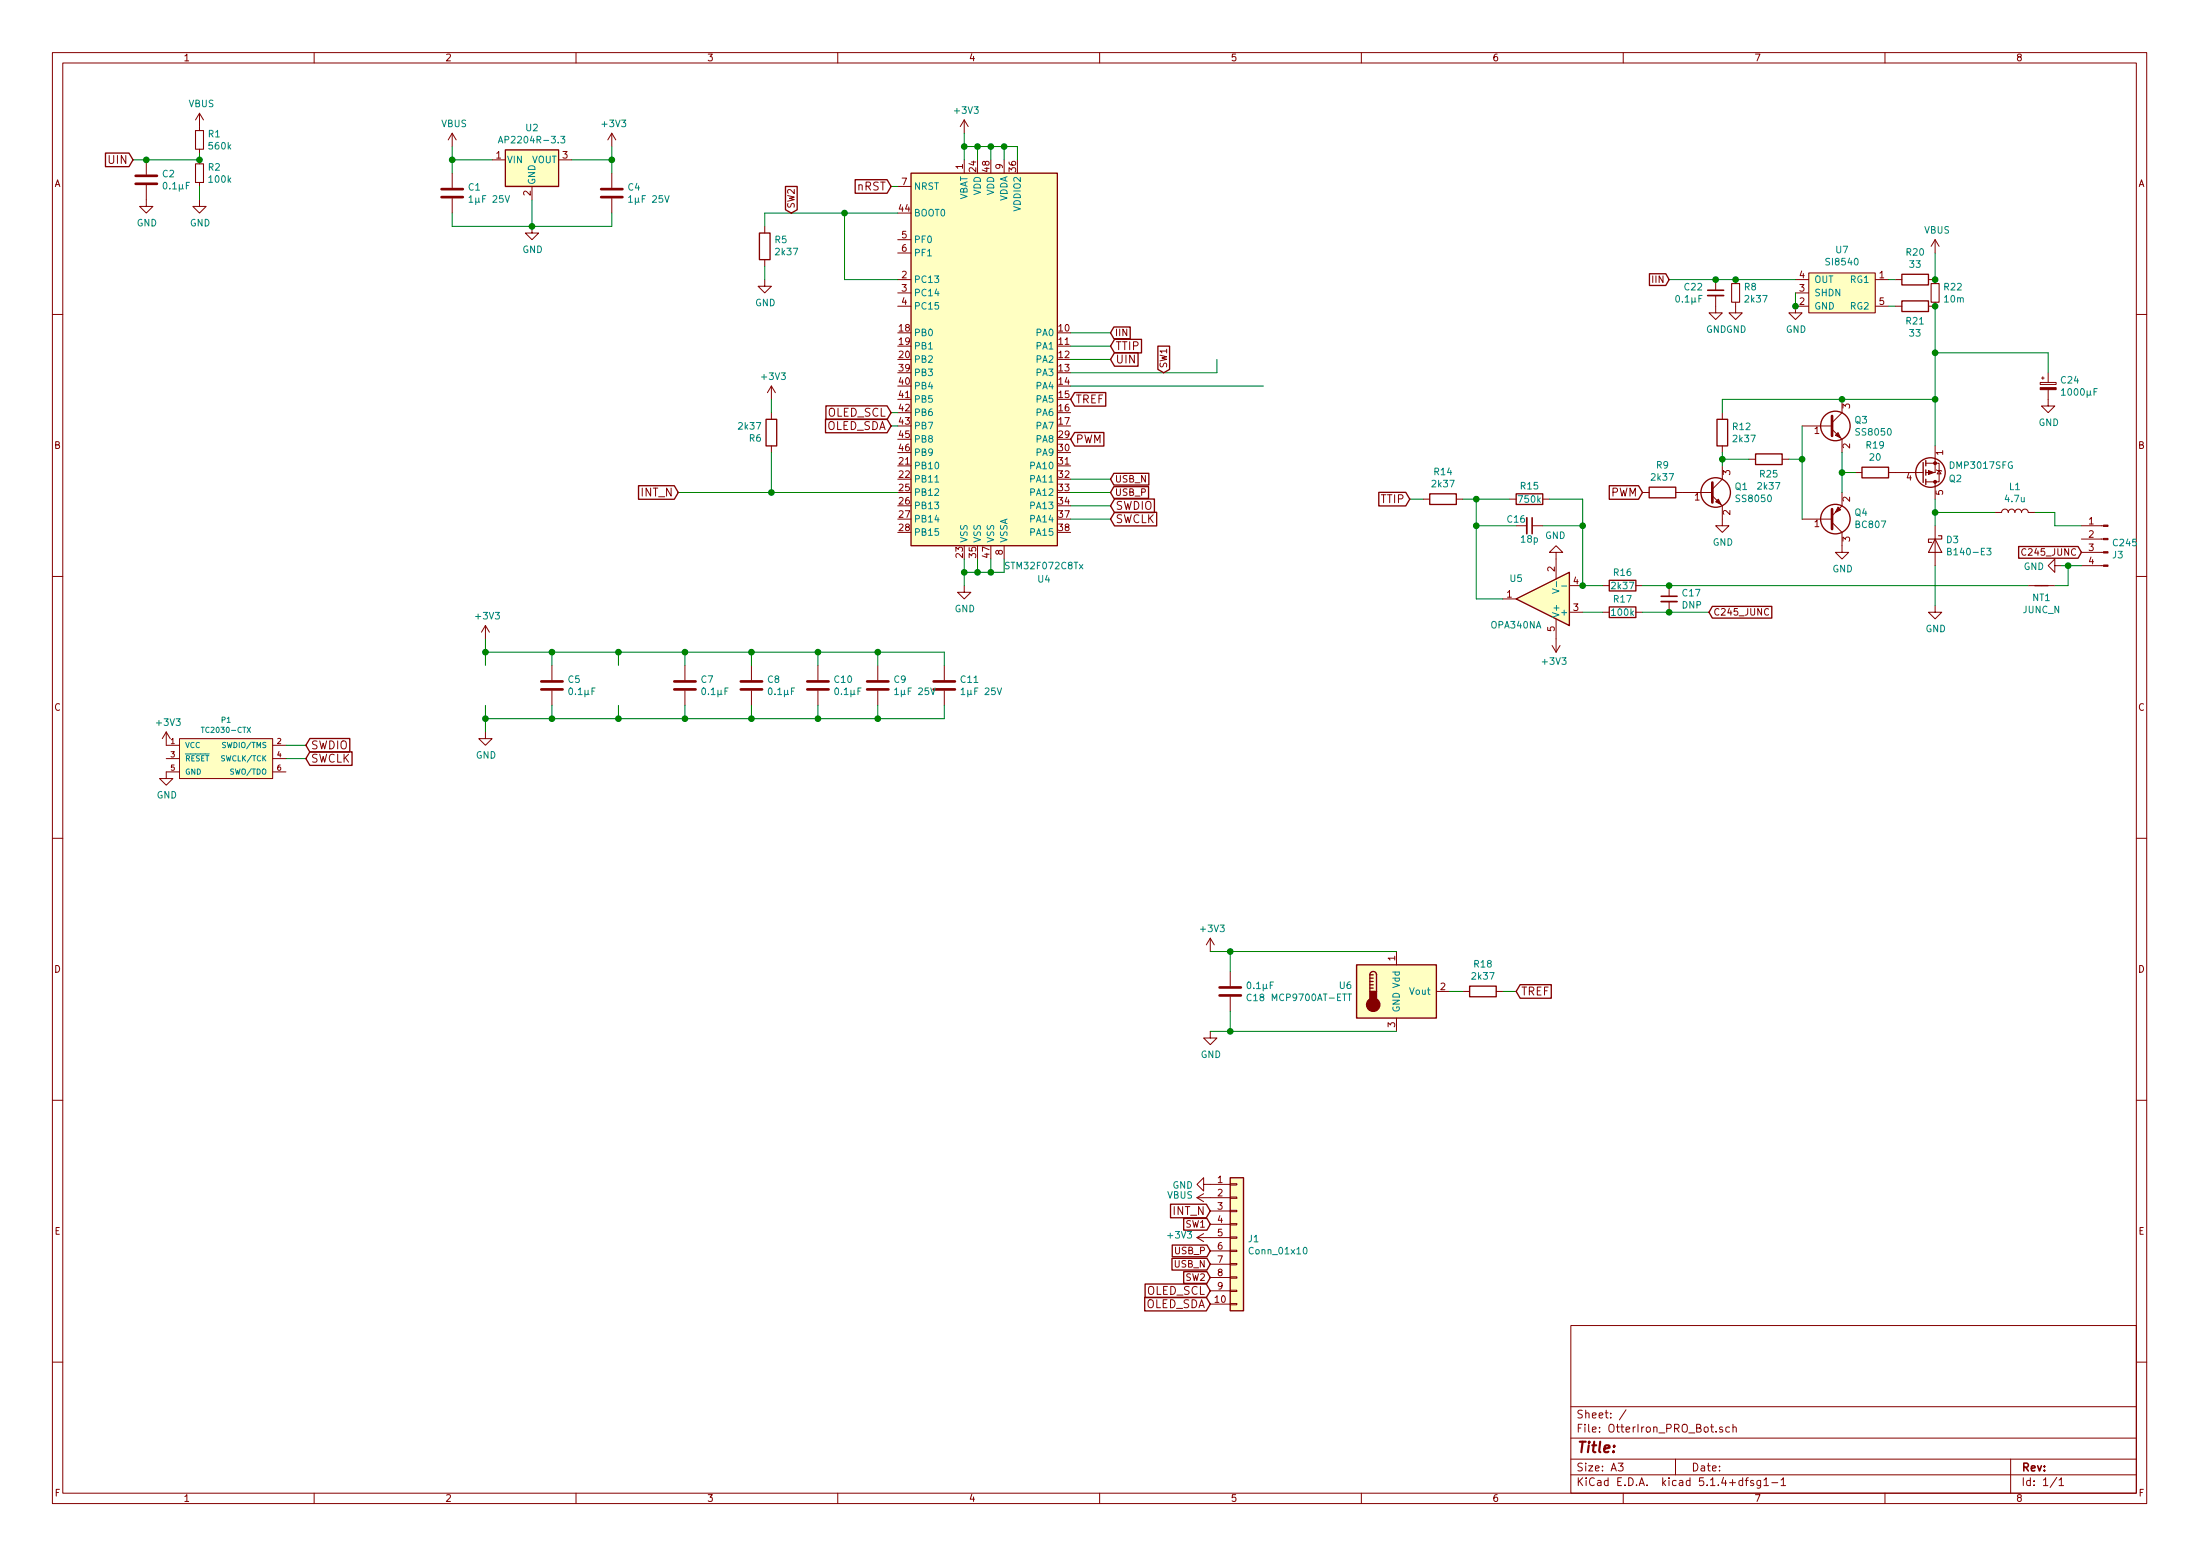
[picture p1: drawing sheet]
<svg xmlns="http://www.w3.org/2000/svg" width="420mm" height="297mm" viewBox="0 0 420 297" stroke-linecap="round" stroke-linejoin="round" font-family="sans-serif">
<g fill="none" stroke="#840000" stroke-width=".19">
<path d="M10 10h400v277h-400zM12 12h396v273.1h-396zM60 10v2M110 10v2M160 10v2M210 10v2M260 10v2M310 10v2M360 10v2M27.9 35.3v4.1h1.3l-1.3 1.3-1.2-1.3h1.2M27.9 30.5v2.8M38.1 38.1v1.3h1.3l-1.3 1.3-1.3-1.3h1.3"/>
<path d="M38.1 21.6v3.3M38.1 28.5v.7M38.1 30.5v.8M38.1 34.8v.8M38.1 21.6l-.8 1.3M38.1 21.6l.8 1.3M86.4 25.4l-.8 1.3M86.4 25.4v2.6M86.4 33.1v2.8M86.4 37.9v2.8M86.4 25.4l.7 1.3M94 30.5h2.5"/>
<path d="M101.6 35.6v2.5M106.7 30.5h2.5M116.8 25.4v2.6M116.8 33.1v2.8M116.8 37.9v2.8M116.8 25.4l-.7 1.3M116.8 25.4l.8 1.3M171.4 35.6h2.6M184.1 22.9l-.7 1.3M184.1 22.9v2.5M184.1 30.5v2.6M184.1 22.9l.8 1.3"/>
<path d="M191.8 30.5v2.6M101.6 43.2v1.3h1.3l-1.3 1.3-1.3-1.3h1.3M146 53.4v1.2h1.3l-1.3 1.3-1.2-1.3h1.2M146 43.2v1.3M146 49.6v1.2M171.4 58.5h2.6M171.4 53.4h2.6M171.4 55.9h2.6M171.4 45.8h2.6M171.4 48.3h2.6M327.7 56.4v3.3h1.2l-1.2 1.3-1.3-1.3h1.3M327.7 53.4v2"/>
<path d="M331.5 57.7v2h1.2l-1.2 1.3-1.3-1.3h1.3M331.5 53.4v.7M342.9 53.4h2.5M342.9 55.9h2.5M345.4 52.1h12.7v7.6h-12.7zM345.4 58.5h-2.5v1.2h1.3l-1.3 1.3-1.3-1.3h1.3M358.1 58.5h2.6M358.1 53.4h2.6M361.9 58.5h1.3M361.9 53.4h1.3M368.3 53.4h1.3v.7M369.6 57.7v.8h-1.3"/>
<path d="M369.6 45.8v2.5M369.6 45.8l-.8 1.2M369.6 45.8l.7 1.2M10 60h2M147.3 73.7v2.5M147.3 78.8v1.2M147.3 73.7l-.7 1.3M147.3 73.7l.8 1.3M328.9 78.8v1.2M351.8 76.2v2.6l-1.9 1.9M389.6 73h3.1v.4h-3.1zM389.9 72.2h.5"/>
<path d="M390.1 71.9v.5M391.2 74.4v3.1h1.2l-1.2 1.3-1.3-1.3h1.3M391.2 71.2v1.8M408 60h2M147.3 85.1v1.3M271.8 95.3h1.2M278.1 95.3h1.3M288.3 95.3h1.3M294.6 95.3h1.3M313.7 94h1.3M320 94h7M327 94.7l1.9 1.9v3.8h1.3l-1.3 1.2-1.2-1.2h1.2"/>
<path d="M328.9 85.1v1.3M328.9 88.9v2.6l-1.9 1.9M334 87.7h1.3M340.4 87.7h1.2M344.2 81.3h5.7M344.2 99.1h5.7M349.9 82l1.9 1.9v2.5M349.9 99.7l1.9 1.9v3.8h1.3l-1.3 1.3-1.3-1.3h1.3M351.8 94v2.6l-1.9 1.9M354.3 90.2h1.3M360.7 90.2h6.6M367.8 88.4h2.5v3.6h-.7"/>
<path d="M367.8 92h1.8M369.6 85.1v5.1h-1.8M369.6 92v3.3M369.8 89.7l1 .3M370.3 89.8l.4 .7h-.7zM381 97.8h1.3a.63 .63 0 0 1 .6-.6 .63 .63 0 0 1 .6 .6 .63 .63 0 0 1 .7-.6 .63 .63 0 0 1 .6 .6 .63 .63 0 0 1 .6-.6 .63 .63 0 0 1 .7 .6 .63 .63 0 0 1 .6-.6 .63 .63 0 0 1 .6 .6h1.3M10 110h2M92.7 119.4l-.8 1.3M92.7 119.4v2.6M92.7 119.4l.8 1.3M184.1 111.8v1.3h1.3l-1.3 1.2-1.2-1.2h1.2M191.8 104.2v2.5"/>
<path d="M287 114.3h2.6M292.6 100.4h2M297.2 105.4h1.2l-1.2-1.2-1.3 1.2h1.3v5.1M297.2 118.1v6.4M299.7 111.8h2.6M299.7 116.9h2.6M306.1 111.8h1.2M306.1 116.9h1.2M312.4 111.8h1.3M312.4 116.9h1.3M318.8 111.8v2M318.8 114.8v2.1"/>
<path d="M337.8 116.3a.6 .6 0 0 0-.9 .4 .6 .6 0 0 0 .6 .7l.3-.1M369.6 115.6v1.3h1.2l-1.2 1.2-1.3-1.2h1.3M369.6 100.4v7.6M386.9 104.9a.6 .6 0 0 0-.8 .4 .6 .6 0 0 0 .6 .7l.2-.1M387.3 111.8h5.1M392.4 108v-1.3l-1.2 1.3 1.2 1.3v-1.3h1.3M397.5 100.4h4.2M397.5 108h4.2M397.5 105.4h4.2M397.5 102.9h4.2M408 110h2M31.7 139.7l-.7 1.3"/>
<path d="M31.7 139.7v2.6h2.6M31.7 139.7l.8 1.3M92.7 139.7v1.3h1.3l-1.3 1.3-1.3-1.3h1.3M105.4 127v2.8M105.4 131.9v2.8M130.8 127v2.8M130.8 131.9v2.8M143.5 127v2.8M143.5 131.9v2.8M156.2 127v2.8M156.2 131.9v2.8M167.6 127v2.8"/>
<path d="M167.6 131.9v2.8M180.3 127v2.8M180.3 131.9v2.8M296.4 123.2l.8 1.3M297.9 123.2l-.7 1.3M31.7 144.8h2.6M34.3 141h17.8v7.6h-17.8zM34.3 147.4h-2.6v1.2h1.3l-1.3 1.3-1.2-1.3h1.2M52.1 142.3h2.5M52.1 144.8h2.5M52.1 147.4h2.5M10 160h2"/>
<path d="M231.1 179.1l-.7 1.3M231.1 179.1v2.5M231.1 179.1l.8 1.3M408 160h2M231.1 196.9v1.3h1.3l-1.3 1.2-1.2-1.2h1.2M234.9 185.5v2.8M234.9 190.3v2.8M266.7 181.6v2.6M266.7 194.3v2.6M274.3 189.3h2.6M279.4 189.3h1.3M285.7 189.3h1.3"/>
<path d="M10 210h2M408 210h2M228.6 228.6l1.3 .8M228.6 228.6h6.3M228.6 236.3h6.3M228.6 236.3l1.3 .7M229.9 226.1v-1.3l-1.3 1.3 1.3 1.3v-1.3h5M229.9 227.9l-1.3 .7M229.9 235.5l-1.3 .8M231.1 231.2h3.8M231.1 233.7h3.8M231.1 238.8h3.8"/>
<path d="M234.9 238.7h1.3v.2h-1.3zM234.9 233.6h1.3v.2h-1.3zM234.9 231h1.3v.3h-1.3zM234.9 228.5h1.3v.3h-1.3zM234.9 226h1.3v.2h-1.3zM234.9 236.1h1.3v.3h-1.3zM231.1 249h3.8M231.1 241.3h3.8M231.1 243.9h3.8M231.1 246.4h3.8M234.9 241.2h1.3v.3h-1.3zM234.9 243.7h1.3v.3h-1.3z"/>
<path d="M234.9 246.3h1.3v.2h-1.3zM234.9 248.8h1.3v.3h-1.3zM300 253h108v32.1h-108zM10 260h2M300 278.5h108M300 274.5h108M300 268.5h108M309 279.3h1l-.5 .6 .4 .1v.7l-.2 .1-.7-.1M310.5 269.1l-1.2 2M320 278.5v3M329 272.5l-.4-.1-.2 .2v.2l.6 .2v.3h-.6M330.3 272.5l-.4-.1-.3 .3 .1 .6 .2 .1 .4-.1"/>
<path d="M331 272.5l.2-.1 .3 .1 .1 .9M331 271.9v1.5M384 278.5v6.6M408 260h2M60 285.1v1.9M110 285.1v1.9M160 285.1v1.9M210 285.1v1.9M260 285.1v1.9M300 281.5h108M310 285.1v1.9M333.3 282.6h.6"/>
<path d="M333.9 282.1l-.4 .2v1.3M334.9 282.7l-.4-.1-.2 .2 .1 .2 .5 .2v.3h-.6M336.2 282.6v1.2l-.3 .3-.3-.1M336.2 282.7l-.4-.1-.3 .3 .1 .6 .2 .1 .4-.1M336.9 282.5l.4-.4v1.5M336.9 283.6h.8M338.4 283h1.1M340.2 282.5l.4-.4v1.5M340.2 283.6h.8M360 285.1v1.9M392.8 282l-1.3 2M393.2 282.5l.5-.4v1.5"/>
<path d="M393.2 283.6h.9"/>
</g>
<path d="M37.3 31.3h1.6v3.5h-1.6zM37.3 24.9h1.6v3.6h-1.6zM330.7 54.1h1.5v3.6h-1.5zM368.8 54.1h1.5v3.6h-1.5zM369.6 102.9l1.2 2.5h-2.5zM370.2 102.3h.6v.6h-2.5v.6h.6" fill="none" stroke="#840000" stroke-width=".2"/>
<g fill="none" stroke="#840000" stroke-width=".25">
<path d="M20.1 29.2h4.5l.8 1.3-.8 1.3h-4.5zM96.5 28.6h10.2v7h-10.2zM150 35.6h2.2v4.4l-1.1 .7-1.1-.7zM163.3 34.3h6.1l.8 1.3-.8 1.3h-6.1zM174 33.1h27.9v71.1h-27.9zM145 44.5h2.1v5.1h-2.1zM315 52.3h3.1l.7 1.1-.7 1.1h-3.1zM363.2 57.4h5.1v2.1h-5.1zM363.2 52.4h5.1v2h-5.1zM157.7 77.5h11.7l.8 1.3-.8 1.3h-11.7zM205.2 74.9h6v2.6h-6l-.7-1.3zM212.7 62.4h3.1v2.3h-3.1l-.6-1.2z"/>
<path d="M212.9 64.8h5.1v2.6h-5.1l-.8-1.3zM212.9 67.3h4.4v2.6h-4.4l-.8-1.3zM221.1 66.1h2.3v4.4l-1.2 .7-1.1-.7zM121.9 92.7h6.9l.7 1.3-.7 1.3h-6.9zM146.3 80h2v5.1h-2zM157.7 80h11.7l.8 1.3-.8 1.3h-11.7zM205.2 82.6h5.6v2.6h-5.6l-.7-1.3zM212.7 92.9h6.7v2.2h-6.7l-.6-1.1zM212.7 90.4h6.7v2.2h-6.7l-.6-1.1zM212.9 95.3h7.6v2.6h-7.6l-.8-1.3zM212.9 97.8h8v2.6h-8l-.8-1.3zM263.3 94h5.2l.7 1.3-.7 1.3h-5.2z"/>
<path d="M273 94.3h5.1v2h-5.1zM289.6 94.3h5v2h-5zM307.3 92.7h5.6l.8 1.3-.8 1.3h-5.6zM315 93h5v2h-5zM327.9 80h2v5.1h-2zM335.3 86.7h5.1v2h-5.1zM355.6 89.2h5.1v2h-5.1zM367.3 88.3v3.8M367.8 87.9v1M367.8 89.7v1M367.8 91.5v1M289.6 114.3l10.1-5v10.1z"/>
<path d="M307.3 110.8h5.1v2h-5.1zM307.3 115.9h5.1v2h-5.1zM327 115.8h11.4v2.2h-11.4l-.6-1.1zM385.5 104.3h11.4l.6 1.1-.6 1.2h-11.4zM388.6 111.8h2.6M59.2 141h7.6v2.6h-7.6l-.8-1.3zM59.2 143.5h8v2.6h-8l-.8-1.3zM259.1 184.2h15.2v10.1h-15.2zM261.6 186.1a.63 .63 0 0 1 .7-.6 .63 .63 0 0 1 .6 .6v3.2M261.6 188.6h.7M261.6 188h.7M261.6 187.4h.7"/>
<path d="M261.6 186.7h.7M261.6 186.1v3.2M261.6 186.1h.7M280.7 188.3h5v2h-5zM290.3 188h6v2.6h-6l-.7-1.3zM223.5 229.9h6.9l.7 1.3-.7 1.3h-6.9zM223.9 237.7h6.6l.6 1.1-.6 1.1h-6.6zM226.1 232.6h4.4l.6 1.1-.6 1.1h-4.4zM234.9 224.8h2.6v25.4h-2.6zM218.6 247.7h11.8l.7 1.3-.7 1.3h-11.8zM218.7 245.1h11.7l.7 1.3-.7 1.3h-11.7zM223.8 240.2h6.7l.6 1.1-.6 1.2h-6.7z"/>
<path d="M226.1 242.8h4.4l.6 1.1-.6 1.1h-4.4z"/>
<circle cx="327.7" cy="94" r="2.82"/>
<circle cx="350.5" cy="81.3" r="2.82"/>
<circle cx="350.5" cy="99.1" r="2.82"/>
<circle cx="368.7" cy="90.2" r="2.82"/>
</g>
<g fill="none" stroke="#840000" stroke-width=".51">
<path d="M25.9 35.1h4.1M25.9 33.6h4.1M84.3 37.6h4.1M84.3 36.1h4.1M114.8 37.6h4.1M114.8 36.1h4.1M349.9 79.4v3.8M327 92.1v3.8M349.9 97.2v3.8M103.4 131.6h4M103.4 130.1h4M128.8 131.6h4"/>
<path d="M128.8 130.1h4M141.5 131.6h4M141.5 130.1h4M154.2 131.6h4M154.2 130.1h4M165.6 131.6h4.1M165.6 130.1h4.1M178.3 131.6h4.1M178.3 130.1h4.1M232.9 190h4.1M232.9 188.5h4.1"/>
</g>
<g fill="none" stroke="#008484" stroke-width=".19">
<path d="M31.3 34.9l.2-.1a.69 .69 0 0 1 .4 .6 .69 .69 0 0 1-.4 .7l-.3-.5zM36.2 34.8h-.6v1.3M89.6 37.7l.3-.4v1.3M89.6 38.6h.7M95.2 27.3l.4-1.3 .4 1.3M95.3 26.9h.6M96.5 37.3l.4 1.3 .4-1.3M107.1 26h.8l-.5 .5 .4 .1v.6l-.2 .1-.5-.1M120.1 37.7l.3-.4v1.3M120.1 38.6h.7M126.9 37.3l.5 1.3 .4-1.3M320.2 56.5l.1-.1a.69 .69 0 0 1 .5 .6 .69 .69 0 0 1-.5 .7l-.3-.5z"/>
<path d="M325.1 56.4h-.6v1.3M178.6 92h.7M296.5 112.4l1.2 .4-1.2 .5M297.3 111v1M298.2 111.9h1M372 105.3l.5-.1 .1-.2-.1-.2-.5-.1v1.2h.4l.2-.1 .1-.3-.3-.2M379.5 104.7h.7l-.4 .4 .4 .2v.4l-.2 .2-.5-.1M38.4 138.8h.6M47.2 138.8l.7 1M47.9 138.8l-.7 1M108.8 131.5l.1-.2a.69 .69 0 0 1 .5 .7 .69 .69 0 0 1-.5 .6l-.3-.5zM113.7 131.3h-.6v1.3"/>
<path d="M134.2 131.5l.1-.2a.69 .69 0 0 1 .5 .7 .69 .69 0 0 1-.5 .6l-.3-.5zM139.1 131.3h-.6v1.3M146.9 131.5l.1-.2a.69 .69 0 0 1 .5 .7 .69 .69 0 0 1-.5 .6l-.3-.5zM151.8 131.3h-.6v1.3M159.6 131.5l.1-.2a.69 .69 0 0 1 .5 .7 .69 .69 0 0 1-.5 .6l-.3-.5zM164.5 131.3h-.6v1.3M170.9 131.7l.3-.4v1.3M170.9 132.6h.7M177.7 131.3l.5 1.3 .4-1.3M183.6 131.7l.3-.4v1.3M183.6 132.6h.7M190.4 131.3l.5 1.3 .4-1.3"/>
<path d="M238.3 187.6l.2-.1a.69 .69 0 0 1 .4 .6 .69 .69 0 0 1-.4 .6l-.3-.4zM243.2 187.5h-.6v1.2M257.4 189.7h.7M249 238.2l.2-.1a.69 .69 0 0 1 .4 .6 .69 .69 0 0 1-.4 .7l-.3-.5z"/>
</g>
<path d="M326.1 56.4h3.1M291.6 98.8v3.1M317.2 114.8h3.1" fill="none" stroke="#840000" stroke-width=".33"/>
<path d="M326.1 55.4h3.1M292.6 98.8v3.1M317.2 113.8h3.1" fill="none" stroke="#840000" stroke-width=".3"/>
<g fill="#ffffc2" stroke="#ffffc2" stroke-width=".19">
<path d="M96.5 28.6h10.2v7h-10.2z"/>
<path d="M174 33.1h27.9v71.1h-27.9z"/>
<path d="M34.3 141h17.8v7.6h-17.8z"/>
<path d="M345.4 52.1h12.7v7.6h-12.7z"/>
<path d="M289.6 114.3l10.1-5v10.1z"/>
<path d="M259.1 184.2h15.2v10.1h-15.2z"/>
<path d="M234.9 224.8h2.6v25.4h-2.6z"/>
</g>
<g fill="#840000" stroke="#840000" stroke-width=".19">
<path d="M368.3 89.8l1 .4-1 .4z"/>
<path d="M328.2 95.3l.5 1-1-.5z"/>
<path d="M350.5 83.1l.5-.5 .5 1z"/>
<path d="M351 96.8l.5 .5-1 .5z"/>
<path d="M401.7 107.9h.9v.2h-.9z"/>
<path d="M401.7 105.3h.9v.3h-.9z"/>
<path d="M401.7 102.8h.9v.2h-.9z"/>
<path d="M401.7 100.2h.9v.3h-.9z"/>
<path d="M389.6 74h3.1v.4h-3.1z"/>
<circle cx="369.6" cy="88.4" r=".28"/>
<circle cx="369.6" cy="92" r=".28"/>
</g>
<g fill="#840000" stroke="#840000" stroke-width=".25">
<path d="M261.6 189.3h1.3v1.9h-1.3z"/>
<circle cx="262.3" cy="191.8" r="1.27"/>
</g>
<g fill="none" stroke="#008400" stroke-width=".19">
<path d="M38.1 29.2v1.3h-12.7M38.1 35.6v2.5M86.4 28v5.1M86.4 30.5h7.6M101.6 38.1v5.1M109.2 30.5h7.6M116.8 28v5.1M170.2 35.6h1.2M184.1 25.4v5.1M184.1 28h10.2v2.5M186.7 28v2.5M189.2 28v2.5"/>
<path d="M191.8 28v2.5M86.4 40.7v2.5h30.4v-2.5M146 50.8v2.6M161.3 40.7v12.7h10.1M171.4 40.7h-25.4v2.5M318.8 53.4h24.1M342.9 55.9v2.6M360.7 53.4h1.2M360.7 58.5h1.2M369.6 48.3v5.1M369.6 58.5v26.6M147.3 76.2v2.6"/>
<path d="M170.2 78.8h1.2M204.5 63.5h7.6M204.5 73.7h36.8M204.5 68.6h7.6M204.5 66.1h7.6M232.4 68.6v2.6h-27.9M369.6 67.3h21.6v3.9M369.6 76.2h-40.7v2.6M129.5 94h41.9M147.3 86.4v7.6M170.2 81.3h1.2M204.5 94h7.6"/>
<path d="M204.5 91.5h7.6M204.5 96.6h7.6M204.5 99.1h7.6M269.2 95.3h2.6M279.4 95.3h8.9M281.9 95.3v19h5.1M295.9 95.3h6.4v16.5h3.8M328.9 87.7h5.1M328.9 86.4v2.5M341.6 87.7h2.6M344.2 81.3v17.8M351.8 90.2h2.5"/>
<path d="M351.8 86.4v7.6M369.6 95.3v5.1M369.6 97.8h11.4M388.6 97.8h3.8v2.6h5.1M184.1 106.7v5.1M186.7 106.7v2.6M189.2 106.7v2.6M191.8 106.7v2.6h-7.7M281.9 100.4h7.7M294.6 100.4h7.7M302.3 116.9h3.8M313.7 116.9h12.7"/>
<path d="M313.7 111.8h73.6M369.6 108v7.6M393.7 108h3.8M395 108v3.8h-2.6M92.7 124.5h87.6v2.5M92.7 122v5M92.7 134.7v5M105.4 124.5v2.5M105.4 134.7v2.5M118.1 124.5v2.5M118.1 134.7v2.5M130.8 124.5v2.5"/>
<path d="M130.8 134.7v2.5M143.5 124.5v2.5M143.5 134.7v2.5M156.2 124.5v2.5M156.2 134.7v2.5M167.6 124.5v2.5M167.6 134.7v2.5M180.3 134.7v2.5h-87.6M54.6 142.3h3.8M54.6 144.8h3.8M231.1 181.6h35.6M231.1 196.9h35.6"/>
<path d="M234.9 181.6v3.9M234.9 193.1v3.8M276.9 189.3h2.5M287 189.3h2.6"/>
</g>
<g fill="#008400" stroke="#008400" stroke-width=".25">
<circle cx="92.7" cy="137.2" r=".51"/>
<circle cx="344.2" cy="87.7" r=".51"/>
<circle cx="186.7" cy="28" r=".51"/>
<circle cx="369.6" cy="76.2" r=".51"/>
<circle cx="351.8" cy="76.2" r=".51"/>
<circle cx="156.2" cy="124.5" r=".51"/>
<circle cx="156.2" cy="137.2" r=".51"/>
<circle cx="184.2" cy="109.3" r=".51"/>
<circle cx="186.7" cy="109.3" r=".51"/>
<circle cx="189.2" cy="28" r=".51"/>
<circle cx="167.6" cy="137.2" r=".51"/>
<circle cx="369.6" cy="97.8" r=".51"/>
<circle cx="189.2" cy="109.3" r=".51"/>
<circle cx="184.1" cy="28" r=".51"/>
<circle cx="167.6" cy="124.5" r=".51"/>
<circle cx="369.6" cy="53.4" r=".51"/>
<circle cx="318.8" cy="116.9" r=".51"/>
<circle cx="27.9" cy="30.5" r=".51"/>
<circle cx="331.5" cy="53.4" r=".51"/>
<circle cx="327.7" cy="53.4" r=".51"/>
<circle cx="281.9" cy="100.4" r=".51"/>
<circle cx="342.9" cy="58.5" r=".51"/>
<circle cx="302.3" cy="100.4" r=".51"/>
<circle cx="369.6" cy="58.5" r=".51"/>
<circle cx="38.1" cy="30.5" r=".51"/>
<circle cx="302.3" cy="111.8" r=".51"/>
<circle cx="116.8" cy="30.5" r=".51"/>
<circle cx="86.4" cy="30.5" r=".51"/>
<circle cx="191.8" cy="28" r=".51"/>
<circle cx="235" cy="181.6" r=".51"/>
<circle cx="101.6" cy="43.2" r=".51"/>
<circle cx="235" cy="196.9" r=".51"/>
<circle cx="147.3" cy="94" r=".51"/>
<circle cx="105.4" cy="137.2" r=".51"/>
<circle cx="92.7" cy="124.5" r=".51"/>
<circle cx="281.9" cy="95.3" r=".51"/>
<circle cx="105.4" cy="124.5" r=".51"/>
<circle cx="328.9" cy="87.7" r=".51"/>
<circle cx="118.1" cy="137.2" r=".51"/>
<circle cx="369.6" cy="67.3" r=".51"/>
<circle cx="118.1" cy="124.5" r=".51"/>
<circle cx="351.8" cy="90.2" r=".51"/>
<circle cx="130.8" cy="124.5" r=".51"/>
<circle cx="130.8" cy="137.2" r=".51"/>
<circle cx="161.3" cy="40.7" r=".51"/>
<circle cx="143.5" cy="137.2" r=".51"/>
<circle cx="143.5" cy="124.5" r=".51"/>
<circle cx="318.8" cy="111.8" r=".51"/>
<circle cx="395" cy="108" r=".51"/>
</g>
<text font-size="2.8" fill="#840000" x="301" y="277.3">Title:</text>
<g font-size="2.1" fill="#840000">
<text x="20.8" y="31.3">UIN</text>
<text x="163.7" y="36.4">nRST</text>
<text x="213" y="66.8">TTIP</text>
<text x="213" y="69.4">UIN</text>
<text x="205.4" y="77">TREF</text>
<text x="157.7" y="82.1">OLED_SDA</text>
<text x="157.9" y="79.5">OLED_SCL</text>
<text x="205.4" y="84.6">PWM</text>
<text x="122.5" y="94.8">INT_N</text>
<text x="307.6" y="94.8">PWM</text>
<text x="213" y="97.3">SWDIO</text>
<text x="213" y="99.9">SWCLK</text>
<text x="263.7" y="96">TTIP</text>
<text x="59.3" y="143">SWDIO</text>
<text x="59.3" y="145.6">SWCLK</text>
<text x="290.5" y="190">TREF</text>
<text x="224.1" y="231.9">INT_N</text>
<text x="218.7" y="249.7">OLED_SDA</text>
<text x="218.9" y="247.2">OLED_SCL</text>
<text x="301" y="273.5">File: OtterIron_PRO_Bot.sch</text>
<text x="301" y="270.8">Sheet: /</text>
<text x="301" y="280.9">Size: A3</text>
<text x="323" y="280.9">Date:</text>
<text x="386" y="280.9">Rev:</text>
<text x="301" y="283.7">KiCad E.D.A. kicad 5.1.4+dfsg1-1</text>
<text x="386" y="283.7">Id: 1/1</text>
</g>
<g font-size="1.8" fill="#840000">
<text x="35" y="11.7">1</text>
<text x="85" y="11.7">2</text>
<text x="135" y="11.7">3</text>
<text x="185" y="11.7">4</text>
<text x="235" y="11.7">5</text>
<text x="285" y="11.7">6</text>
<text x="335" y="11.7">7</text>
<text x="385" y="11.7">8</text>
<text x="10.4" y="35.7">A</text>
<text x="94.8" y="30.3">1</text>
<text x="107.5" y="30.3">3</text>
<text x="172.2" y="35.3">7</text>
<text x="183.9" y="32.3" transform="rotate(-90 183.9 32.3)">1</text>
<text x="186.4" y="32.8" transform="rotate(-90 186.4 32.8)">24</text>
<text x="189" y="32.8" transform="rotate(-90 189 32.8)">48</text>
<text x="191.5" y="32.3" transform="rotate(-90 191.5 32.3)">9</text>
<text x="194.1" y="32.8" transform="rotate(-90 194.1 32.8)">36</text>
<text x="408.4" y="35.7">A</text>
<text x="101.3" y="37.3" transform="rotate(-90 101.3 37.3)">2</text>
<text x="151.8" y="39.9" transform="rotate(-90 151.8 39.9)">SW2</text>
<text x="171.8" y="40.4">44</text>
<text x="172.2" y="45.5">5</text>
<text x="172.2" y="53.1">2</text>
<text x="172.2" y="48">6</text>
<text x="343.7" y="53.1">4</text>
<text x="358.9" y="53.1">1</text>
<text x="172.2" y="55.7">3</text>
<text x="172.2" y="58.2">4</text>
<text x="315.7" y="54">IIN</text>
<text x="343.7" y="58.2">2</text>
<text x="343.7" y="55.7">3</text>
<text x="358.9" y="58.2">5</text>
<text x="171.8" y="63.3">18</text>
<text x="171.8" y="65.8">19</text>
<text x="202.2" y="63.3">10</text>
<text x="202.2" y="65.8">11</text>
<text x="212.9" y="64.2">IIN</text>
<text x="171.8" y="68.4">20</text>
<text x="171.8" y="70.9">39</text>
<text x="202.2" y="68.4">12</text>
<text x="202.2" y="70.9">13</text>
<text x="222.9" y="70.4" transform="rotate(-90 222.9 70.4)">SW1</text>
<text x="171.8" y="73.4">40</text>
<text x="171.8" y="76">41</text>
<text x="202.2" y="73.4">14</text>
<text x="202.2" y="76">15</text>
<text x="353.3" y="78" transform="rotate(-90 353.3 78)">3</text>
<text x="171.8" y="78.5">42</text>
<text x="171.8" y="81.1">43</text>
<text x="171.8" y="83.6">45</text>
<text x="202.2" y="78.5">16</text>
<text x="202.2" y="81.1">17</text>
<text x="202.2" y="83.6">29</text>
<text x="346.5" y="82.8">1</text>
<text x="10.4" y="85.7">B</text>
<text x="171.8" y="88.7">21</text>
<text x="171.8" y="86.1">46</text>
<text x="202.2" y="88.7">31</text>
<text x="202.2" y="86.1">30</text>
<text x="353.3" y="85.6" transform="rotate(-90 353.3 85.6)">2</text>
<text x="371.1" y="86.9" transform="rotate(-90 371.1 86.9)">1</text>
<text x="408.4" y="85.7">B</text>
<text x="171.8" y="91.2">22</text>
<text x="171.8" y="93.8">25</text>
<text x="202.2" y="91.2">32</text>
<text x="202.2" y="93.8">33</text>
<text x="212.9" y="94.7">USB_P</text>
<text x="212.9" y="92.1">USB_N</text>
<text x="323.7" y="95.5">1</text>
<text x="330.5" y="90.7" transform="rotate(-90 330.5 90.7)">3</text>
<text x="353.3" y="95.8" transform="rotate(-90 353.3 95.8)">2</text>
<text x="364.1" y="91.7">4</text>
<text x="371.1" y="94.5" transform="rotate(-90 371.1 94.5)">5</text>
<text x="171.8" y="96.3">26</text>
<text x="171.8" y="98.8">27</text>
<text x="171.8" y="101.4">28</text>
<text x="202.2" y="96.3">34</text>
<text x="202.2" y="98.8">37</text>
<text x="202.2" y="101.4">38</text>
<text x="330.5" y="98.3" transform="rotate(-90 330.5 98.3)">2</text>
<text x="346.5" y="100.6">1</text>
<text x="398.9" y="100.1">1</text>
<text x="183.9" y="106.4" transform="rotate(-90 183.9 106.4)">23</text>
<text x="186.4" y="106.4" transform="rotate(-90 186.4 106.4)">35</text>
<text x="189" y="106.4" transform="rotate(-90 189 106.4)">47</text>
<text x="191.5" y="105.9" transform="rotate(-90 191.5 105.9)">8</text>
<text x="353.3" y="103.4" transform="rotate(-90 353.3 103.4)">3</text>
<text x="386.7" y="106.1">C245_JUNC</text>
<text x="398.9" y="102.7">2</text>
<text x="398.9" y="105.2">3</text>
<text x="398.9" y="107.7">4</text>
<text x="296.9" y="109.1" transform="rotate(-90 296.9 109.1)">2</text>
<text x="300.5" y="111.5">4</text>
<text x="287.8" y="114.1">1</text>
<text x="300.5" y="116.6">3</text>
<text x="327.2" y="117.5">C245_JUNC</text>
<text x="296.9" y="120.5" transform="rotate(-90 296.9 120.5)">5</text>
<text x="10.4" y="135.7">C</text>
<text x="408.4" y="135.7">C</text>
<text x="10.4" y="185.7">D</text>
<text x="266.4" y="183.4" transform="rotate(-90 266.4 183.4)">1</text>
<text x="408.4" y="185.7">D</text>
<text x="275.1" y="189">2</text>
<text x="266.4" y="196.1" transform="rotate(-90 266.4 196.1)">3</text>
<text x="232.6" y="225.8">1</text>
<text x="232.6" y="228.4">2</text>
<text x="232.6" y="230.9">3</text>
<text x="232.6" y="233.5">4</text>
<text x="10.4" y="235.7">E</text>
<text x="224.5" y="239.4">USB_P</text>
<text x="226.5" y="234.4">SW1</text>
<text x="232.6" y="236">5</text>
<text x="232.6" y="238.5">6</text>
<text x="408.4" y="235.7">E</text>
<text x="224.4" y="242">USB_N</text>
<text x="226.5" y="244.5">SW2</text>
<text x="232.6" y="241.1">7</text>
<text x="232.6" y="243.6">8</text>
<text x="232.1" y="248.7">10</text>
<text x="232.6" y="246.2">9</text>
<text x="10.5" y="285.7">F</text>
<text x="35" y="286.7">1</text>
<text x="85" y="286.7">2</text>
<text x="135" y="286.7">3</text>
<text x="185" y="286.7">4</text>
<text x="235" y="286.7">5</text>
<text x="285" y="286.7">6</text>
<text x="335" y="286.7">7</text>
<text x="385" y="286.7">8</text>
<text x="408.5" y="285.7">F</text>
</g>
<g font-size="1.8" fill="#008484">
<text x="36" y="20.5">VBUS</text>
<text x="182.4" y="21.7">+3V3</text>
<text x="39.8" y="26.2">R1</text>
<text x="40" y="28.5">560k</text>
<text x="84.3" y="24.3">VBUS</text>
<text x="96.2" y="27.4">AP2204R-3.3</text>
<text x="100.5" y="25.1">U2</text>
<text x="115.1" y="24.3">+3V3</text>
<text x="31.1" y="33.8">C2</text>
<text x="39.8" y="32.6">R2</text>
<text x="40" y="34.9">100k</text>
<text x="96.8" y="31.2">VIN</text>
<text x="101.5" y="31.2">VOUT</text>
<text x="102.2" y="35.3" transform="rotate(-90 102.2 35.3)">GND</text>
<text x="31.9" y="36.2">0.1F</text>
<text x="89.5" y="36.4">C1</text>
<text x="90.6" y="38.7">1F 25V</text>
<text x="120" y="36.4">C4</text>
<text x="121" y="38.7">1F 25V</text>
<text x="174.5" y="41.3">BOOT0</text>
<text x="174.5" y="36.2">NRST</text>
<text x="184.8" y="38.4" transform="rotate(-90 184.8 38.4)">VBAT</text>
<text x="187.3" y="37.3" transform="rotate(-90 187.3 37.3)">VDD</text>
<text x="189.9" y="37.3" transform="rotate(-90 189.9 37.3)">VDD</text>
<text x="192.4" y="38.6" transform="rotate(-90 192.4 38.6)">VDDA</text>
<text x="194.9" y="40.1" transform="rotate(-90 194.9 40.1)">VDDIO2</text>
<text x="26.1" y="43.2">GND</text>
<text x="36.3" y="43.2">GND</text>
<text x="148" y="46.4">R5</text>
<text x="174.5" y="46.4">PF0</text>
<text x="367.5" y="44.6">VBUS</text>
<text x="99.8" y="48.3">GND</text>
<text x="148.3" y="48.7">2k37</text>
<text x="174.5" y="48.9">PF1</text>
<text x="349" y="50.7">SI8540</text>
<text x="350.7" y="48.3">U7</text>
<text x="364.1" y="48.8">R20</text>
<text x="364.8" y="51.1">33</text>
<text x="144.2" y="58.5">GND</text>
<text x="174.5" y="54">PC13</text>
<text x="174.5" y="56.6">PC14</text>
<text x="174.5" y="59.1">PC15</text>
<text x="320.8" y="57.7">0.1F</text>
<text x="321.8" y="55.4">C22</text>
<text x="333.2" y="55.4">R8</text>
<text x="333.4" y="57.7">2k37</text>
<text x="346.5" y="59.1">GND</text>
<text x="346.5" y="56.6">SHDN</text>
<text x="346.5" y="54">OUT</text>
<text x="353.5" y="54">RG1</text>
<text x="353.5" y="59.1">RG2</text>
<text x="371.3" y="55.4">R22</text>
<text x="371.4" y="57.7">10m</text>
<text x="174.5" y="64.2">PB0</text>
<text x="198" y="64.2">PA0</text>
<text x="325.8" y="63.5">GNDGND</text>
<text x="341.1" y="63.5">GND</text>
<text x="364.1" y="61.9">R21</text>
<text x="364.8" y="64.2">33</text>
<text x="174.5" y="66.7">PB1</text>
<text x="174.5" y="69.3">PB2</text>
<text x="174.5" y="71.8">PB3</text>
<text x="198" y="66.7">PA1</text>
<text x="198" y="69.3">PA2</text>
<text x="198" y="71.8">PA3</text>
<text x="145.6" y="72.5">+3V3</text>
<text x="174.5" y="74.3">PB4</text>
<text x="174.5" y="76.9">PB5</text>
<text x="198" y="74.3">PA4</text>
<text x="198" y="76.9">PA5</text>
<text x="393.7" y="73.2">C24</text>
<text x="394.1" y="75.5">1000µF</text>
<text x="141.2" y="82">2k37</text>
<text x="174.5" y="79.4">PB6</text>
<text x="174.5" y="82">PB7</text>
<text x="198" y="79.4">PA6</text>
<text x="198" y="82">PA7</text>
<text x="331" y="82.1">R12</text>
<text x="354.3" y="80.8">Q3</text>
<text x="354.7" y="83.1">SS8050</text>
<text x="389.3" y="81.3">GND</text>
<text x="143.1" y="84.3">R6</text>
<text x="174.5" y="89.6">PB10</text>
<text x="174.5" y="84.5">PB8</text>
<text x="174.5" y="87">PB9</text>
<text x="197" y="89.6">PA10</text>
<text x="198" y="84.5">PA8</text>
<text x="198" y="87">PA9</text>
<text x="316.4" y="89.4">R9</text>
<text x="331.1" y="84.4">2k37</text>
<text x="356.5" y="85.6">R19</text>
<text x="357.1" y="87.9">20</text>
<text x="372.6" y="89.5">DMP3017SFG</text>
<text x="174.5" y="92.1">PB11</text>
<text x="174.5" y="94.7">PB12</text>
<text x="197" y="92.1">PA11</text>
<text x="197" y="94.7">PA12</text>
<text x="273.6" y="93">2k37</text>
<text x="274" y="90.7">R14</text>
<text x="290.1" y="96">750k</text>
<text x="290.5" y="93.4">R15</text>
<text x="315.5" y="91.8">2k37</text>
<text x="331.4" y="93.5">Q1</text>
<text x="331.8" y="95.8">SS8050</text>
<text x="335.8" y="93.5">2k37</text>
<text x="336.2" y="91.1">R25</text>
<text x="372.3" y="92">Q2</text>
<text x="383.1" y="95.9">4.7u</text>
<text x="383.8" y="93.6">L1</text>
<text x="174.5" y="97.2">PB13</text>
<text x="174.5" y="99.7">PB14</text>
<text x="197" y="97.2">PA13</text>
<text x="197" y="99.7">PA14</text>
<text x="287.9" y="99.8">C16</text>
<text x="354.3" y="98.5">Q4</text>
<text x="354.5" y="100.8">BC807</text>
<text x="174.5" y="102.3">PB15</text>
<text x="184.8" y="103.7" transform="rotate(-90 184.8 103.7)">VSS</text>
<text x="187.3" y="103.7" transform="rotate(-90 187.3 103.7)">VSS</text>
<text x="189.9" y="103.7" transform="rotate(-90 189.9 103.7)">VSS</text>
<text x="192.4" y="103.7" transform="rotate(-90 192.4 103.7)">VSSA</text>
<text x="197" y="102.3">PA15</text>
<text x="290.6" y="103.6">18p</text>
<text x="295.1" y="102.9">GND</text>
<text x="327.1" y="104.2">GND</text>
<text x="371.8" y="103.7">D3</text>
<text x="372.6" y="106">B140-E3</text>
<text x="403.5" y="106.6">J3</text>
<text x="403.7" y="104.3">C245</text>
<text x="192.4" y="108.7">STM32F072C8Tx</text>
<text x="198.3" y="111.2">U4</text>
<text x="288.4" y="111.1">U5</text>
<text x="307.9" y="112.5">2k37</text>
<text x="308.3" y="109.9">R16</text>
<text x="321.4" y="113.9">C17</text>
<text x="350" y="109.3">GND</text>
<text x="386.5" y="108.8">GND</text>
<text x="91" y="118.2">+3V3</text>
<text x="182.3" y="116.9">GND</text>
<text x="284.9" y="120">OPA340NA</text>
<text x="297.8" y="118" transform="rotate(-90 297.8 118)">V+</text>
<text x="298.6" y="117.5">+</text>
<text x="307.9" y="117.6">100k</text>
<text x="308.3" y="115">R17</text>
<text x="321.3" y="116.2">DNP</text>
<text x="386.4" y="117.1">JUNC_N</text>
<text x="388.2" y="114.7">NT1</text>
<text x="367.7" y="120.7">GND</text>
<text x="108.5" y="130.4">C5</text>
<text x="133.9" y="130.4">C7</text>
<text x="146.6" y="130.4">C8</text>
<text x="159.4" y="130.4">C10</text>
<text x="170.8" y="130.4">C9</text>
<text x="183.5" y="130.4">C11</text>
<text x="294.7" y="126.9">+3V3</text>
<text x="109.4" y="132.7">0.1F</text>
<text x="134.8" y="132.7">0.1F</text>
<text x="147.5" y="132.7">0.1F</text>
<text x="160.2" y="132.7">0.1F</text>
<text x="171.8" y="132.7">1F 25V</text>
<text x="184.5" y="132.7">1F 25V</text>
<text x="30" y="138.6">+3V3</text>
<text x="90.9" y="144.8">GND</text>
<text x="29.9" y="152.4">GND</text>
<text x="229.4" y="177.9">+3V3</text>
<text x="281.6" y="184.7">R18</text>
<text x="238.2" y="191.1">C18</text>
<text x="238.9" y="188.8">0.1F</text>
<text x="243.4" y="191.1">MCP9700AT-ETT</text>
<text x="255.9" y="188.8">U6</text>
<text x="269.4" y="189.9">Vout</text>
<text x="281.3" y="187">2k37</text>
<text x="267.3" y="193.3" transform="rotate(-90 267.3 193.3)">GND Vdd</text>
<text x="229.3" y="202">GND</text>
<text x="223.9" y="226.9">GND</text>
<text x="222.9" y="228.8">VBUS</text>
<text x="223.2" y="236.4">+3V3</text>
<text x="238.5" y="237.1">J1</text>
<text x="238.9" y="239.5">Conn_01x10</text>
</g>
<g font-size="1.4" fill="#008484">
<text x="42.3" y="138">P1</text>
<text x="35.3" y="142.8">VCC</text>
<text x="39" y="139.9">TC2030-CTX</text>
<text x="42.9" y="142.8">SWDIO/TMS</text>
<text x="35.3" y="145.3">RESET</text>
<text x="35.3" y="147.9">GND</text>
<text x="42.6" y="145.3">SWCLK/TCK</text>
<text x="44.3" y="147.9">SWO/TDO</text>
</g>
<g font-size="1.4" fill="#840000">
<text x="32.6" y="142">1</text>
<text x="53" y="142">2</text>
<text x="32.6" y="144.6">3</text>
<text x="32.6" y="147.1">5</text>
<text x="53" y="144.6">4</text>
<text x="53" y="147.1">6</text>
</g>
</svg>
